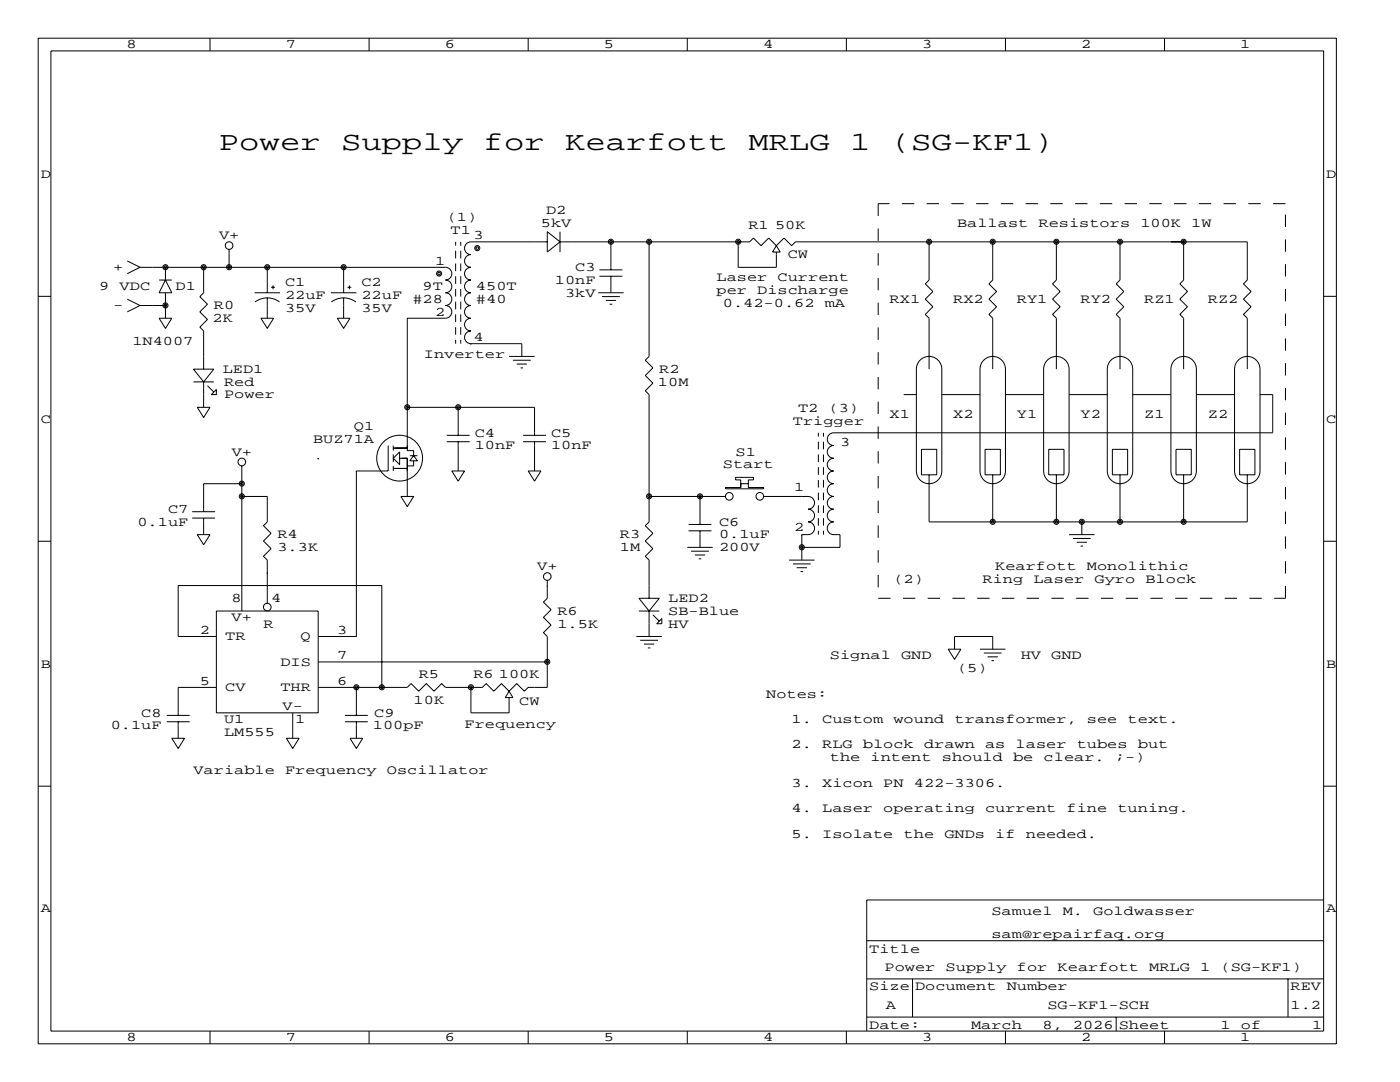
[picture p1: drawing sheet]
<svg xmlns="http://www.w3.org/2000/svg" width="279mm" height="216mm" viewBox="0 0 279 216" stroke-linecap="round" stroke-linejoin="round" font-family="sans-serif">
<g fill="none" stroke="#000" stroke-width=".2">
<path d="M7.6 7.6h259.1v200.7h-259.1zM10.2 10.2h254v195.5h-254zM41.9 7.6v2.6M73.7 7.6v2.6M105.4 7.6v2.6M137.2 7.6v2.6M168.9 7.6v2.6M200.7 7.6v2.6M232.4 7.6v2.6M7.6 59.1h2.6M25.4 59.7l2.5 1.3M25.4 52.1l2.5 1.2"/>
<path d="M27.9 53.3h61a1.27 1.27 0 0 1 1.3 1.3 1.27 1.27 0 0 1-1.3 1.3 1.27 1.27 0 0 1 1.3 1.3 1.27 1.27 0 0 1-1.3 1.2 1.27 1.27 0 0 1 1.3 1.3 1.27 1.27 0 0 1-1.3 1.3 1.27 1.27 0 0 1 1.3 1.2 1.27 1.27 0 0 1-1.3 1.3h-7.6v26.4h1.2v1M27.9 53.3l-2.5 1.3M31.7 55.9h2.6M33 55.9l1.3 2.5h-2.6zM33 53.3v2.6M33 58.4v5.1M40.6 53.3v5.1l-.7 .8 1.5 1.5-1.5 1.5 1.5 1.6-1.5 1.5 .7 .7v7.7M45.7 49.8v3.5M50.8 58.4h5.1M53.3 53.3v5.1M53.3 59.4v4.1M54.1 57.3h.8"/>
<path d="M54.5 56.9v.8M66 58.4h5.1M68.6 53.3h.1M68.6 53.3v5.1M68.6 59.4v4.1M69.3 57.3h.8M69.7 56.9v.8M90.9 48.3v.7M90.9 50v1.6M90.9 52.6v1.5M90.9 55.1v1.5M90.9 57.7v1.5"/>
<path d="M91.9 48.3v.7M91.9 50v1.6M91.9 52.6v1.5M91.9 55.1v1.5M91.9 57.7v1.5M109.2 48.3h-15.2a1.27 1.27 0 0 0-1.3 1.2 1.27 1.27 0 0 0 1.3 1.3 1.27 1.27 0 0 0-1.3 1.3 1.27 1.27 0 0 0 1.3 1.2 1.27 1.27 0 0 0-1.3 1.3 1.27 1.27 0 0 0 1.3 1.3 1.27 1.27 0 0 0-1.3 1.2 1.27 1.27 0 0 0 1.3 1.3 1.27 1.27 0 0 0-1.3 1.3 1.27 1.27 0 0 0 1.3 1.3 1.27 1.27 0 0 0-1.3 1.2 1.27 1.27 0 0 0 1.3 1.3 1.27 1.27 0 0 0-1.3 1.3 1.27 1.27 0 0 0 1.3 1.2 1.27 1.27 0 0 0-1.3 1.3 1.27 1.27 0 0 0 1.3 1.3M109.2 46.2l2.6 2.1-2.6 2zM111.8 48.3h37.8l.8-.8 1.5 1.5 1.5-1.5 1.5 1.5M111.8 46.2v4.1M119.4 58.4h5.1M119.6 55.1h4.6M119.6 53.8h4.6"/>
<path d="M120.1 59.2h3.6M120.9 59.9h2M121.9 48.3h.1M121.9 48.3v5.5M121.9 55.1v3.3M129.5 48.3v22.8l-.7 .8 1.5 1.5-1.5 1.5 1.5 1.6-1.5 1.5 .7 .7v25.4l-.7 .8 1.5 1.5-1.5 1.5 1.5 1.6-1.5 1.5 .7 .8v7.6M147.3 48.3v5h7.6v-3M154.9 49l1.6-1.5 1.5 1.5 .7-.7h90.2v7.6l-.7 .7 1.5 1.6-1.5 1.5 1.5 1.5-1.5 1.5 .7 .8v10.2M154.9 49l.8 1.3h-1.5zM185.4 48.3v7.6l-.7 .7 1.5 1.6-1.5 1.5 1.5 1.5-1.5 1.5 .7 .8v10.2M198.1 48.3v7.6l-.7 .7 1.5 1.6-1.5 1.5 1.5 1.5-1.5 1.5 .7 .8v10.2M210.8 48.3v7.6l-.7 .7 1.5 1.6-1.5 1.5 1.5 1.5-1.5 1.5 .7 .8v10.2"/>
<path d="M223.5 48.3v7.6l-.7 .7 1.5 1.6-1.5 1.5 1.5 1.5-1.5 1.5 .7 .8v10.2M236.2 48.3v7.6l-.7 .7 1.5 1.6-1.5 1.5 1.5 1.5-1.5 1.5 .7 .8v10.2M264.2 59.1h2.5M27.9 61l-2.5 1.2M27.9 61h5.1M31.7 63.5h2.6l-1.3 2zM38.6 73.7h4.1l-2.1 2.5zM38.6 76.2h4.1M40.6 76.2v5.1M41.4 77l1.3 1.2M42.2 78.7l1-1v1zM50.9 60.3a4.1 4.1 0 0 1 4.9 0"/>
<path d="M52.1 63.5h2.5l-1.3 2zM66.1 60.3a4.1 4.1 0 0 1 4.9 0M67.3 63.5h2.5l-1.2 2zM90.9 60.2v1.5M90.9 62.7v1.6M90.9 65.3v1.5M90.9 67.8v.8M91.9 60.2v1.5M91.9 62.7v1.6M91.9 65.3v1.5M91.9 67.8v.8M94 68.6h.1"/>
<path d="M94 68.6h10.1v2.5M101.6 71.1h5.1M102.4 71.9h3.5M103.1 72.6h2.1M103.9 73.4h.5M121.7 60.7h.5M180.3 78.7h2.6M183.8 71.7a2.54 2.54 0 0 1 2.7-.3 2.54 2.54 0 0 1 1.5 2.3v20.3a2.54 2.54 0 0 1-2.6 2.5 2.54 2.54 0 0 1-2.5-2.5v-20.3a2.54 2.54 0 0 1 .9-2zM185.2 71.1h.5M188 78.7h7.6M196.5 71.7a2.54 2.54 0 0 1 2.7-.3 2.54 2.54 0 0 1 1.5 2.3v20.3a2.54 2.54 0 0 1-2.6 2.5 2.54 2.54 0 0 1-2.5-2.5v-20.3a2.54 2.54 0 0 1 .9-2zM197.9 71.1h.5"/>
<path d="M200.7 78.7h7.6M209.2 71.7a2.54 2.54 0 0 1 2.7-.3 2.54 2.54 0 0 1 1.5 2.3v20.3a2.54 2.54 0 0 1-2.6 2.5 2.54 2.54 0 0 1-2.5-2.5v-20.3a2.54 2.54 0 0 1 .9-2zM210.6 71.1h.5M213.4 78.7h7.6M221.9 71.7a2.54 2.54 0 0 1 2.7-.3 2.54 2.54 0 0 1 1.5 2.3v20.3a2.54 2.54 0 0 1-2.6 2.5 2.54 2.54 0 0 1-2.5-2.5v-20.3a2.54 2.54 0 0 1 .9-2zM223.3 71.1h.5M226.1 78.7h7.6M234.6 71.7a2.54 2.54 0 0 1 2.7-.3 2.54 2.54 0 0 1 1.5 2.3v20.3a2.54 2.54 0 0 1-2.6 2.5 2.54 2.54 0 0 1-2.5-2.5v-20.3a2.54 2.54 0 0 1 .9-2zM236 71.1h.5M238.8 78.7h7.6M247.3 71.7a2.54 2.54 0 0 1 2.7-.3 2.54 2.54 0 0 1 1.5 2.3v20.3a2.54 2.54 0 0 1-2.6 2.5 2.54 2.54 0 0 1-2.5-2.5v-20.3a2.54 2.54 0 0 1 .9-2zM248.7 71.1h.5"/>
<path d="M251.5 78.7h2.5v7.7h-87.6a1.27 1.27 0 0 0-1.3 1.2 1.27 1.27 0 0 0 1.3 1.3 1.27 1.27 0 0 0-1.3 1.3 1.27 1.27 0 0 0 1.3 1.2 1.27 1.27 0 0 0-1.3 1.3 1.27 1.27 0 0 0 1.3 1.3 1.27 1.27 0 0 0-1.3 1.3 1.27 1.27 0 0 0 1.3 1.2 1.27 1.27 0 0 0-1.3 1.3 1.27 1.27 0 0 0 1.3 1.3 1.27 1.27 0 0 0-1.3 1.2 1.27 1.27 0 0 0 1.3 1.3 1.27 1.27 0 0 0-1.3 1.3 1.27 1.27 0 0 0 1.3 1.2 1.27 1.27 0 0 0-1.3 1.3 1.27 1.27 0 0 0 1.3 1.3h1.2v2.5h-7.6M39.4 81.3h2.5l-1.3 2zM48.3 99.1h5v5l-.7 .8 1.5 1.5-1.5 1.5 1.5 1.6-1.5 1.5 .7 .8v8.6M48.3 93v28.9M48.3 96.5h-7.7v5.6M63.5 91.4h.1M71.1 94h.1M71.1 94v33h-7.6M77.5 88.9v5.1h-6.4M78.5 89.4h2.8M78.5 93.5h2.8M78.5 91.4l1.3-1.2v2.5z"/>
<path d="M78.5 88.9v1M78.5 90.7v1.5M78.5 93v1M79.8 91.4h1.5v7.7M80 99.1h2.5l-1.2 2zM81.3 81.3h25.4v5.6M81.8 90.9h1.5M82.5 91.9v1.1h-1.2M82.5 90.9l.8 1h-1.5zM89.2 88.1h4.5M89.2 86.9h4.5M90.2 94h2.5l-1.3 2z"/>
<path d="M91.4 81.3v5.6M91.4 88.1v5.9M104.4 88.1h4.6M104.4 86.9h4.6M105.4 94h2.5l-1.2 2zM106.7 88.1v5.9M129.5 99.1h15.3M139.7 99.1v5.5M144.8 97.3h3v-1.5h-1v-.6h3.6v.6h-1v1.5h3v.2h-7.6zM147.8 96.5h1.6M152.4 99.1h8.9a1.27 1.27 0 0 1 1.3 1.2 1.27 1.27 0 0 1-1.3 1.3 1.27 1.27 0 0 1 1.3 1.3 1.27 1.27 0 0 1-1.3 1.2 1.27 1.27 0 0 1 1.3 1.3 1.27 1.27 0 0 1-1.3 1.3h-1.3M163.3 86.4v.7"/>
<path d="M163.3 88.1v1.6M163.3 90.7v1.5M163.3 93.2v1.5M163.3 95.8v1.5M163.3 98.3v1.5M164.3 86.4v.7M164.3 88.1v1.6M164.3 90.7v1.5M164.3 93.2v1.5M164.3 95.8v1.5M164.3 98.3v1.5M183.9 89.7h3v5h-3z"/>
<path d="M185.4 94.7v9.4h63.5v-9.4M196.6 89.7h3v5h-3zM198.1 94.7v9.4M209.3 89.7h3v5h-3zM210.8 94.7v9.4M222 89.7h3v5h-3zM223.5 94.7v9.4M234.7 89.7h3v5h-3zM236.2 94.7v9.4M247.4 89.7h3v5h-3zM7.6 108h2.6M38.4 103.4h4.5"/>
<path d="M38.4 102.1h4.5M39.4 106.7h2.5l-1.3 2zM40.6 103.4v3.3M53.3 114.3h.1M109.2 116.8h.1M109.2 115.8v3.6l-.7 .7 1.5 1.6-1.5 1.5 1.5 1.5-1.5 1.5 .7 .8v10.2h-3.8l-.8 .7-1.5-1.5-1.5 1.5M127.5 119.4h4.1l-2.1 2.5zM137.2 109.2h5M137.4 105.9h4.6M137.4 104.6h4.6M137.9 110h3.6M138.7 110.7h2"/>
<path d="M139.4 111.5h.6M139.7 105.9v3.3M157.5 111.8h5.1M158.2 112.5h3.6M159 113.3h2M159.8 114h.5M160 106.7h.1M160 106.7v5.1M163.3 100.8v1.6M163.3 103.4v1.5M163.3 105.9v.8M164.3 100.8v1.6"/>
<path d="M164.3 103.4v1.5M164.3 105.9v.8M213.4 106.7h5M214.1 107.4h3.6M214.9 108.2h2M215.6 109h.6M215.9 104.1v2.6M264.2 108h2.5M43.2 121.9h20.3v20.3h-20.3zM43.2 137.2h-7.6v5.5M43.2 127h-7.6v-10.2h40.6v20.4M63.5 137.2h17.8l.7-.8 1.6 1.5 1.5-1.5 1.5 1.5 1.5-1.5 .8 .8h7.4l.7-.8 1.6 1.5 1.5-1.5 1.5 1.5"/>
<path d="M63.5 132.1h45.7M71.1 137.2v5.5M94 137.2v5h7.6v-3M101.6 137.9l.8 1.3h-1.6zM127 127h5.1M127.5 121.9h4.1M127.8 127.8h3.5M128.5 128.5h2.1M129.3 129.3h.5M129.5 121.9v5.1M130.3 122.7l1.3 1.3M131.1 124.5l1-1.1v1.1z"/>
<path d="M189.2 129.5h2.6l-1.3 2.1zM190.5 129.5v-2.5h7.6v2.5M195.6 129.5h5.1M196.3 130.3h3.6M197.1 131.1h2M197.9 131.8h.5M7.6 156.9h2.6M33.3 144h4.5M33.3 142.7h4.5M34.3 147.3h2.5l-1.2 2.1zM35.6 144v3.3M57.1 147.3h2.6l-1.3 2.1z"/>
<path d="M58.4 142.2v5.1M68.8 144h4.6M68.8 142.7h4.6M69.8 147.3h2.6l-1.3 2.1zM71.1 144v3.3M264.2 156.9h2.5M264.2 179.6h-91.2v26.1M173 195.3h91.2M173 187.7h91.2M182.1 195.3v7.6M257 195.3v7.6M41.9 205.7v2.6"/>
<path d="M73.7 205.7v2.6M105.4 205.7v2.6M137.2 205.7v2.6M168.9 205.7v2.6M173 202.9h91.2M200.7 205.7v2.6M222.8 202.9v2.8M232.4 205.7v2.6"/>
<circle cx="33" cy="53.3" r=".51"/>
<circle cx="33" cy="53.3" r=".25"/>
<circle cx="40.6" cy="53.3" r=".51"/>
<circle cx="40.6" cy="53.3" r=".25"/>
<circle cx="45.7" cy="53.3" r=".51"/>
<circle cx="45.7" cy="49" r=".76"/>
<circle cx="45.7" cy="53.3" r=".25"/>
<circle cx="53.3" cy="53.3" r=".51"/>
<circle cx="53.3" cy="53.3" r=".25"/>
<circle cx="68.6" cy="53.3" r=".51"/>
<circle cx="68.6" cy="53.3" r=".25"/>
<circle cx="87.6" cy="54.6" r=".51"/>
<circle cx="87.6" cy="54.6" r=".25"/>
<circle cx="95.2" cy="49.5" r=".51"/>
<circle cx="95.3" cy="49.5" r=".25"/>
<circle cx="121.9" cy="48.2" r=".51"/>
<circle cx="121.9" cy="48.2" r=".25"/>
<circle cx="129.5" cy="48.2" r=".51"/>
<circle cx="129.5" cy="48.2" r=".25"/>
<circle cx="147.3" cy="48.2" r=".51"/>
<circle cx="147.3" cy="48.2" r=".25"/>
<circle cx="185.4" cy="48.2" r=".51"/>
<circle cx="185.4" cy="48.2" r=".25"/>
<circle cx="198.1" cy="48.2" r=".51"/>
<circle cx="198.1" cy="48.2" r=".25"/>
<circle cx="210.8" cy="48.2" r=".51"/>
<circle cx="210.8" cy="48.2" r=".25"/>
<circle cx="223.5" cy="48.2" r=".51"/>
<circle cx="223.5" cy="48.2" r=".25"/>
<circle cx="236.2" cy="48.2" r=".51"/>
<circle cx="236.2" cy="48.2" r=".25"/>
<circle cx="33" cy="60.9" r=".51"/>
<circle cx="33" cy="60.9" r=".25"/>
<circle cx="48.3" cy="99" r=".51"/>
<circle cx="48.3" cy="96.5" r=".51"/>
<circle cx="48.3" cy="92.2" r=".76"/>
<circle cx="48.3" cy="96.5" r=".25"/>
<circle cx="48.3" cy="99" r=".25"/>
<circle cx="79.8" cy="91.4" r="4.6"/>
<circle cx="81.3" cy="81.3" r=".51"/>
<circle cx="81.3" cy="81.3" r=".25"/>
<circle cx="91.4" cy="81.3" r=".51"/>
<circle cx="91.4" cy="81.3" r=".25"/>
<circle cx="129.5" cy="99" r=".51"/>
<circle cx="129.5" cy="99" r=".25"/>
<circle cx="139.7" cy="99" r=".51"/>
<circle cx="139.7" cy="99" r=".25"/>
<circle cx="145.5" cy="99" r=".76"/>
<circle cx="151.6" cy="99" r=".76"/>
<circle cx="109.2" cy="115" r=".76"/>
<circle cx="160" cy="109.2" r=".51"/>
<circle cx="160" cy="109.2" r=".25"/>
<circle cx="198.1" cy="104.1" r=".51"/>
<circle cx="198.1" cy="104.1" r=".25"/>
<circle cx="210.8" cy="104.1" r=".51"/>
<circle cx="210.8" cy="104.1" r=".25"/>
<circle cx="215.9" cy="104.1" r=".51"/>
<circle cx="215.9" cy="104.1" r=".25"/>
<circle cx="223.5" cy="104.1" r=".51"/>
<circle cx="223.5" cy="104.1" r=".25"/>
<circle cx="236.2" cy="104.1" r=".51"/>
<circle cx="236.2" cy="104.1" r=".25"/>
<circle cx="53.3" cy="121.1" r=".76"/>
<circle cx="71.1" cy="137.1" r=".51"/>
<circle cx="71.1" cy="137.1" r=".25"/>
<circle cx="76.2" cy="137.1" r=".51"/>
<circle cx="76.2" cy="137.1" r=".25"/>
<circle cx="94" cy="137.1" r=".51"/>
<circle cx="94" cy="137.1" r=".25"/>
<circle cx="109.2" cy="132.1" r=".51"/>
<circle cx="109.2" cy="132.1" r=".25"/>
</g>
<path d="M175.3 40.6v78.8M256.5 40.6h-81.2M175.3 119.4h81.2M256.5 119.4v-78.8" fill="none" stroke="#000" stroke-width=".2" stroke-dasharray="2.5" stroke-linecap="butt"/>
<g font-size="5.3">
<text x="43.7" y="30">Power</text>
<text x="68.1" y="30">Supply</text>
<text x="96.5" y="30">for</text>
<text x="112.8" y="30">Kearfott</text>
<text x="149.4" y="30">MRLG</text>
<text x="169.7" y="30">1</text>
<text x="177.8" y="30">(SG-KF1)</text>
</g>
<g font-size="2.6">
<text x="25.3" y="9.7">8</text>
<text x="57" y="9.7">7</text>
<text x="88.8" y="9.7">6</text>
<text x="120.5" y="9.7">5</text>
<text x="152.3" y="9.7">4</text>
<text x="184" y="9.7">3</text>
<text x="215.8" y="9.7">2</text>
<text x="247.5" y="9.7">1</text>
<text x="8.1" y="35.5">D</text>
<text x="264.7" y="35.5">D</text>
<text x="43.7" y="47.8">V+</text>
<text x="89.2" y="44.2">(1)</text>
<text x="89.9" y="46.7">T1</text>
<text x="94.5" y="47.8">3</text>
<text x="107.9" y="45.2">5kV</text>
<text x="109" y="42.7">D2</text>
<text x="149.4" y="45.7">R1 50K</text>
<text x="191" y="45.2">Ballast</text>
<text x="207.3" y="45.2">Resistors</text>
<text x="227.6" y="45.2">100K</text>
<text x="237.7" y="45.2">1W</text>
<text x="86.9" y="52.8">1</text>
<text x="157.2" y="51.6">CW</text>
<text x="19.8" y="57.9">9</text>
<text x="22.6" y="54.1">+</text>
<text x="23.9" y="57.9">VDC</text>
<text x="35.1" y="57.9">D1</text>
<text x="56.9" y="57.1">C1</text>
<text x="56.9" y="59.7">22uF</text>
<text x="72.1" y="57.1">C2</text>
<text x="72.1" y="59.7">22uF</text>
<text x="84.3" y="57.9">9T</text>
<text x="95" y="57.9">450T</text>
<text x="110.7" y="56.6">10nF</text>
<text x="112.8" y="59.2">3kV</text>
<text x="114.8" y="54.1">C3</text>
<text x="143" y="56.1">Laser</text>
<text x="143" y="58.7">per</text>
<text x="151.1" y="58.7">Discharge</text>
<text x="155.2" y="56.1">Current</text>
<text x="22.6" y="61.7">-</text>
<text x="42.4" y="64.3">2K</text>
<text x="42.7" y="61.7">R0</text>
<text x="56.9" y="62.2">35V</text>
<text x="72.1" y="62.2">35V</text>
<text x="82.3" y="60.5">#28</text>
<text x="86.9" y="63">2</text>
<text x="95" y="60.5">#40</text>
<text x="144.3" y="61.2">0.42-0.62</text>
<text x="164.6" y="61.2">mA</text>
<text x="177.5" y="60.5">RX1</text>
<text x="190.2" y="60.5">RX2</text>
<text x="202.9" y="60.5">RY1</text>
<text x="215.6" y="60.5">RY2</text>
<text x="228.3" y="60.5">RZ1</text>
<text x="241" y="60.5">RZ2</text>
<text x="26.4" y="68.8">1N4007</text>
<text x="84.6" y="71.4">Inverter</text>
<text x="94.5" y="68.1">4</text>
<text x="44.4" y="74.4">LED1</text>
<text x="44.7" y="77">Red</text>
<text x="131.3" y="77">10M</text>
<text x="131.6" y="74.4">R2</text>
<text x="44.7" y="79.5">Power</text>
<text x="159.3" y="82.3">T2</text>
<text x="165.4" y="82.3">(3)</text>
<text x="177.5" y="83.3">X1</text>
<text x="190.2" y="83.3">X2</text>
<text x="202.9" y="83.3">Y1</text>
<text x="215.6" y="83.3">Y2</text>
<text x="228.3" y="83.3">Z1</text>
<text x="241" y="83.3">Z2</text>
<text x="8.1" y="84.3">C</text>
<text x="62.5" y="88.4">BUZ71A</text>
<text x="70.6" y="85.9">Q1</text>
<text x="94.7" y="87.1">C4</text>
<text x="94.7" y="89.7">10nF</text>
<text x="110" y="87.1">C5</text>
<text x="110" y="89.7">10nF</text>
<text x="158.2" y="84.8">Trigger</text>
<text x="167.6" y="88.9">3</text>
<text x="264.7" y="84.3">C</text>
<text x="46.3" y="90.9">V+</text>
<text x="144.3" y="93.5">Start</text>
<text x="146.8" y="90.9">S1</text>
<text x="158.5" y="98">1</text>
<text x="27.4" y="104.9">0.1uF</text>
<text x="33.5" y="102.4">C7</text>
<text x="55.4" y="107.4">R4</text>
<text x="123.7" y="107.4">R3</text>
<text x="143.5" y="104.9">C6</text>
<text x="143.5" y="107.4">0.1uF</text>
<text x="158.5" y="105.9">2</text>
<text x="55.4" y="110">3.3K</text>
<text x="107.2" y="113.8">V+</text>
<text x="123.7" y="110">1M</text>
<text x="143.5" y="110">200V</text>
<text x="198.6" y="113.8">Kearfott</text>
<text x="216.9" y="113.8">Monolithic</text>
<text x="178.3" y="116.3">(2)</text>
<text x="196.1" y="116.3">Ring</text>
<text x="206.2" y="116.3">Laser</text>
<text x="218.4" y="116.3">Gyro</text>
<text x="228.6" y="116.3">Block</text>
<text x="46.2" y="124">V+</text>
<text x="46.2" y="120.1">8</text>
<text x="52.6" y="125.2">R</text>
<text x="54.1" y="120.1">4</text>
<text x="111.3" y="122.7">R6</text>
<text x="111.3" y="125.2">1.5K</text>
<text x="133.3" y="120.1">LED2</text>
<text x="133.3" y="122.7">SB-Blue</text>
<text x="133.3" y="125.2">HV</text>
<text x="39.9" y="126.5">2</text>
<text x="45" y="127.8">TR</text>
<text x="60" y="127.8">Q</text>
<text x="67.3" y="126.5">3</text>
<text x="67.3" y="131.6">7</text>
<text x="165.6" y="131.6">Signal</text>
<text x="179.8" y="131.6">GND</text>
<text x="203.7" y="131.6">HV</text>
<text x="209.8" y="131.6">GND</text>
<text x="8.1" y="133.2">B</text>
<text x="39.9" y="136.7">5</text>
<text x="45" y="137.9">CV</text>
<text x="56" y="132.8">DIS</text>
<text x="56" y="137.9">THR</text>
<text x="67.3" y="136.7">6</text>
<text x="83.6" y="135.4">R5</text>
<text x="94.5" y="135.4">R6 100K</text>
<text x="191" y="134.1">(5)</text>
<text x="264.7" y="133.2">B</text>
<text x="28.2" y="143">C8</text>
<text x="56.4" y="141.7">V-</text>
<text x="74.7" y="143">C9</text>
<text x="82.5" y="140.5">10K</text>
<text x="103.6" y="140.7">CW</text>
<text x="152.9" y="139.2">Notes:</text>
<text x="22.1" y="145.5">0.1uF</text>
<text x="44.7" y="144.3">U1</text>
<text x="44.7" y="146.8">LM555</text>
<text x="58.9" y="144.3">1</text>
<text x="74.4" y="145.5">100pF</text>
<text x="92.7" y="145.3">Frequency</text>
<text x="158" y="144.3">1.</text>
<text x="158" y="149.4">2.</text>
<text x="164.1" y="144.3">Custom</text>
<text x="164.1" y="149.4">RLG</text>
<text x="172.2" y="149.4">block</text>
<text x="178.3" y="144.3">wound</text>
<text x="184.4" y="149.4">drawn</text>
<text x="190.5" y="144.3">transformer,</text>
<text x="196.6" y="149.4">as</text>
<text x="202.7" y="149.4">laser</text>
<text x="214.9" y="149.4">tubes</text>
<text x="216.9" y="144.3">see</text>
<text x="225" y="144.3">text.</text>
<text x="227.1" y="149.4">but</text>
<text x="38.6" y="154.4">Variable</text>
<text x="56.9" y="154.4">Frequency</text>
<text x="77.2" y="154.4">Oscillator</text>
<text x="165.6" y="151.9">the</text>
<text x="173.7" y="151.9">intent</text>
<text x="188" y="151.9">should</text>
<text x="202.2" y="151.9">be</text>
<text x="208.3" y="151.9">clear.</text>
<text x="222.5" y="151.9">;-)</text>
<text x="158" y="157">3.</text>
<text x="164.1" y="157">Xicon</text>
<text x="176.3" y="157">PN</text>
<text x="182.4" y="157">422-3306.</text>
<text x="158" y="162.1">4.</text>
<text x="158" y="167.1">5.</text>
<text x="164.1" y="162.1">Laser</text>
<text x="164.1" y="167.1">Isolate</text>
<text x="176.3" y="162.1">operating</text>
<text x="180.3" y="167.1">the</text>
<text x="188.5" y="167.1">GNDs</text>
<text x="196.6" y="162.1">current</text>
<text x="198.6" y="167.1">if</text>
<text x="204.7" y="167.1">needed.</text>
<text x="212.9" y="162.1">fine</text>
<text x="223" y="162.1">tuning.</text>
<text x="8.1" y="182.1">A</text>
<text x="197.9" y="182.6">Samuel</text>
<text x="212.1" y="182.6">M.</text>
<text x="218.2" y="182.6">Goldwasser</text>
<text x="264.7" y="182.1">A</text>
<text x="173.5" y="190.2">Title</text>
<text x="197.9" y="187.2">sam@repairfaq.org</text>
<text x="173.5" y="197.6">Size Document</text>
<text x="176.5" y="193.8">Power</text>
<text x="188.7" y="193.8">Supply</text>
<text x="200.9" y="197.6">Number</text>
<text x="202.9" y="193.8">for</text>
<text x="211.1" y="193.8">Kearfott</text>
<text x="229.4" y="193.8">MRLG</text>
<text x="239.5" y="193.8">1</text>
<text x="243.6" y="193.8">(SG-KF1)</text>
<text x="257.6" y="197.6">REV</text>
<text x="176.8" y="201.4">A</text>
<text x="209" y="201.4">SG-KF1-SCH</text>
<text x="257.6" y="201.4">1.2</text>
<text x="25.3" y="207.8">8</text>
<text x="57" y="207.8">7</text>
<text x="88.8" y="207.8">6</text>
<text x="120.5" y="207.8">5</text>
<text x="152.3" y="207.8">4</text>
<text x="173.5" y="205.2">Date:</text>
<text x="184" y="207.8">3</text>
<text x="193.8" y="205.2">March</text>
<text x="208" y="205.2">8,</text>
<text x="214.1" y="205.2">2026 Sheet</text>
<text x="215.8" y="207.8">2</text>
<text x="243.6" y="205.2">1</text>
<text x="247.5" y="207.8">1</text>
<text x="247.7" y="205.2">of</text>
<text x="261.9" y="205.2">1</text>
</g>
</svg>
